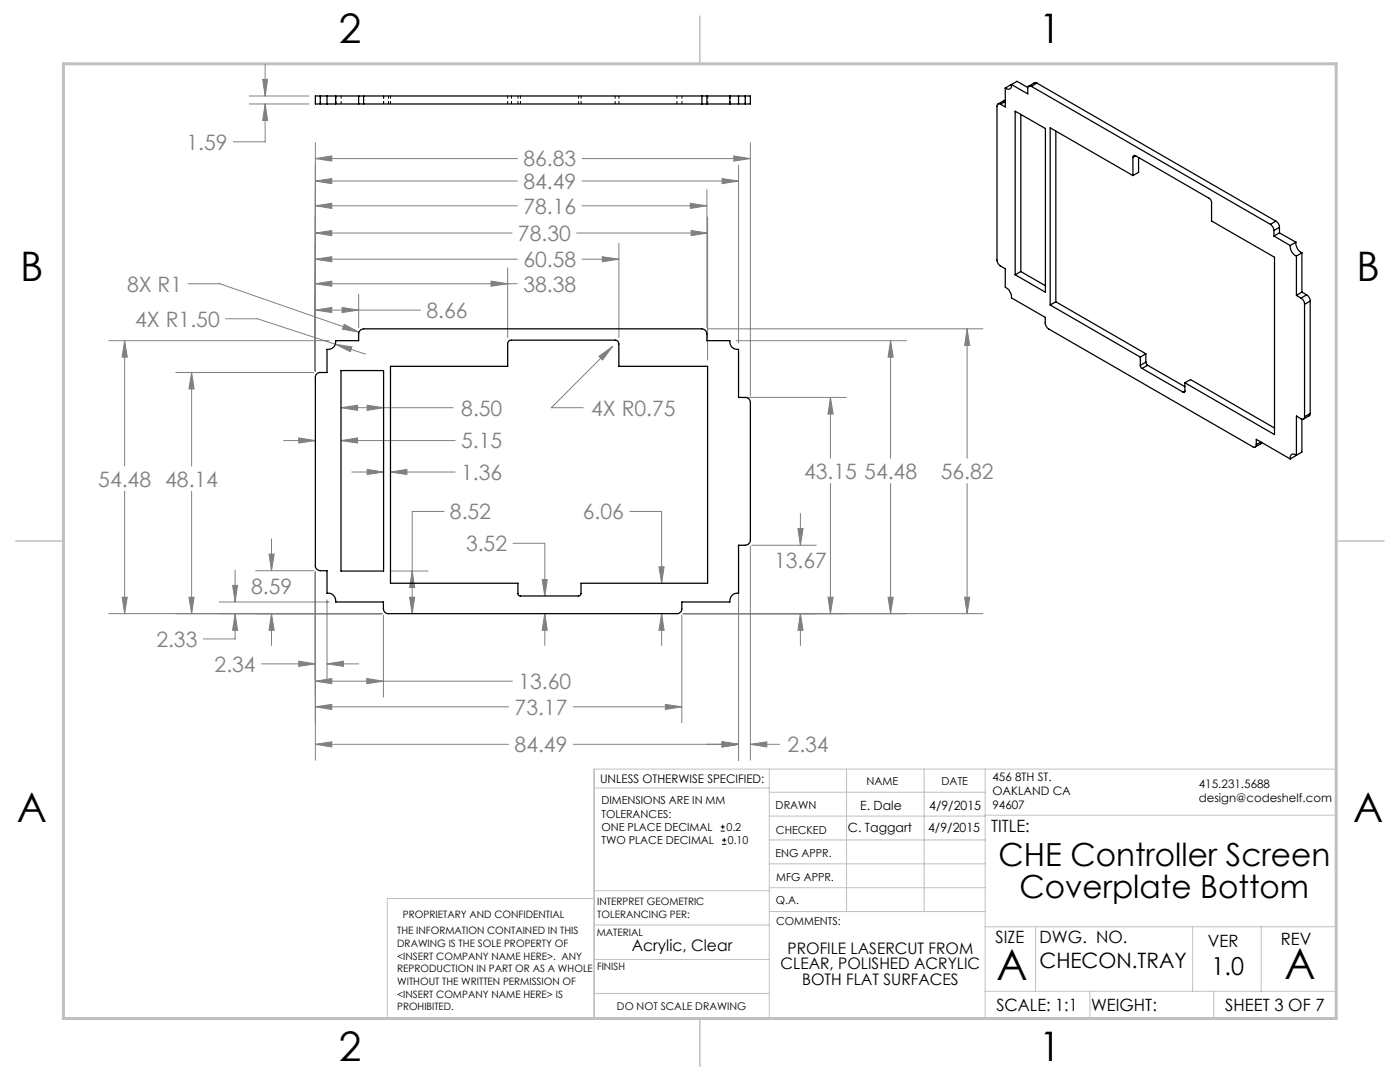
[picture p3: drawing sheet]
<svg xmlns="http://www.w3.org/2000/svg" width="279mm" height="216mm" viewBox="0 0 279 216" stroke-linecap="round" stroke-linejoin="round" font-family="sans-serif">
<path d="M143.8 165.8h.8M143.8 165h.8M144.1 168.5h.9M144.1 167.6h.9M144.3 164.6v.8M144.5 167.2v.9" fill="none" stroke="#000" stroke-width=".2"/>
<g fill="none" stroke="#808080" stroke-width=".2">
<path d="M49.7 19.2h12M52.4 15.8h1l-.5 3.4zM52.9 12.8v6.4M49.7 20.7h12M52.9 20.7l.5 3.3h-1zM52.9 20.7v7.6h-6.3M62.9 31.6l3.3-.5v1zM62.9 36.1l3.3-.5v1.1zM62.9 28.5v45.5M62.9 31.6h40.4M62.9 36.1h40.4M116.2 31.6h33.6"/>
<path d="M116.2 36.1h31.2M141.1 37.9v27.5M144.1 35.6l3.3 .5-3.3 .6zM146.4 31.1l3.4 .5-3.4 .5zM147.4 32.9v35.5M149.8 28.5v50.5M37.5 56.6h6.4l27.7 9.7M62.9 41.1l3.3-.5v1zM62.9 56.6l3.3-.5v1zM62.9 51.7l3.3-.5v1zM62.9 46.5l3.3-.5v1zM62.9 41.1h40.4"/>
<path d="M62.9 56.6h40.4M62.9 51.7h40.4M62.9 46.5h39.3M71.6 58.7v6.7M98 56.1l3.3 .5-3.3 .5zM101.3 53.4v13.9M115.1 46.5h26.1M116.2 41.1h24.9M116.2 51.7h7.3M120.2 51.2l3.3 .5-3.3 .5zM123.5 48.5v18.8M137.8 40.6l3.3 .5-3.3 .5z"/>
<path d="M137.9 46l3.3 .5-3.3 .5zM141.2 43.3v28.5M21.7 68h44M24.9 68l.5 3.3h-1zM24.9 68v25M35.1 74.3h27.6M38.2 74.3l.5 3.3h-1zM38.2 74.3v18.7M45 63.6h6.4l21.6 7.1M62.9 61.9l3.3-.6v1.1zM62.9 61.9h21M66.9 68.7l3.3 .5-.3 1z"/>
<path d="M68.3 61.3l3.3 .6-3.3 .5zM68.7 64.7l2.9 1.6-3.3-.6zM119.5 71.1l2.7-2-1.9 2.7zM122.2 69.1l-12.2 12.3h6.4M141.4 65.6h54.8M146.9 68h34M148.7 79.3h20.2M165.7 79.3l.6 3.3h-1.1zM165.7 79.3v12.1M177.7 68l.6 3.3h-1.1zM177.7 68v23.4M193 65.6l.5 3.3h-1z"/>
<path d="M193 65.6v25.8M24.9 98v24.4M38.2 98v24.4M56.6 87.9h6.3M59.6 87.4l3.3 .5-3.3 .5zM68.1 81.4l3.3-.5v1zM68.1 87.9l3.3-.5v1zM68.1 81.4h22.4M68.1 87.9h22.7M70.2 94.2h6.4M73.3 80.9l3.3 .5-3.3 .5zM73.3 93.7l3.3 .5-3.3 .5z"/>
<path d="M77.9 94.2l3.3-.5v1zM77.9 94.2h12.9M165.7 96.5v25.9M177.7 96.5v25.9M193 96.5v25.9M24.4 119.2h1l-.5 3.2zM37.7 119.2h1l-.5 3.2zM46.4 116.8h1l-.5 3.3zM46.9 113.8v6.3M51 113.9h11.7M53.7 110.6h1l-.5 3.3zM54.2 107.5v6.4"/>
<path d="M62.9 114.1v37.6M65.3 119.7v15.9M77.8 113.9h7.6M81.7 119.2h1.1l-.5 3.2zM82.3 113.9l.5 3.3h-1.1zM88.6 102.1h-6.3v20.3M102.4 108.4h6.3v10.5M108.2 115.6h1l-.5 3.3zM125.7 102.1h6.3v14.3M131.5 113.1h1l-.5 3.3zM147.4 110.1v41.6M149.8 109v42.7"/>
<path d="M150 108.8h12.9M159.2 105.5h1.1l-.6 3.3zM159.7 102.4v6.4M165.2 119.2h1.1l-.6 3.2zM177.2 119.2h1.1l-.6 3.2zM192.5 119.2h1l-.5 3.2zM21.7 122.4h54.5M43.7 120.1h22M46.9 122.4l.5 3.4h-1zM46.9 122.4v5.1h-6.3M52.2 132.5h10.7M54.2 122.4l.5 3.4h-1z"/>
<path d="M54.2 122.4v6.4M59.6 131.9l3.3 .6-3.3 .5zM62.9 135.9l3.3-.5v1zM62.9 135.9h39.4M65.3 132.5l3.2-.6v1.1zM65.3 132.5h6.3M73.2 135.4l3.3 .5-3.3 .5zM76.5 122.7v16.4M108.7 122.4l.5 3.4h-1zM108.7 122.4v6.4M132 122.4l.5 3.4h-1zM132 122.4v6.4"/>
<path d="M136.1 122.7v21.5M136.3 122.4h59.9M159.7 122.4l.6 3.4h-1.1zM159.7 122.4v6.4M62.9 141l3.3-.5v1.1zM62.9 148.5l3.3-.5v1zM62.9 148.5h38.6M62.9 141h38.6M114.4 148.5h33M114.4 141h21.7M132.8 140.5l3.3 .5-3.3 .6zM144.1 148l3.3 .5-3.3 .5z"/>
<path d="M149.8 148.5l3.2-.5v1zM149.8 148.5h5.8"/>
</g>
<g fill="none" stroke="#c0c0c0" stroke-width=".2">
<path d="M118.6 157.2h34.9M153.5 153.5v49.7M153.5 158.1h43.1M168.9 153.5v28.4M184.4 153.5v28.4M196.6 153.5v49.7M266.7 153.5h-148.1v49.7M266.7 153.3v49.9h-240M118.6 177.7h35M118.6 179.3h-41.3v23.9M153.5 167.6h43.1M153.5 162.8h43.1"/>
<path d="M153.5 172.4h43.1M153.5 177.1h43.1M196.6 162.7h70.1M118.6 198.2h34.9M118.6 191.5h34.9M118.6 184.6h35M153.6 181.9h43M196.6 197.8h70.1M196.6 184.9h70.1M206.7 184.9v12.9M217.5 197.8v5.4M238 184.9v12.9"/>
<path d="M242.2 197.8v5.4M251.7 184.9v12.9"/>
</g>
<path d="M139.7 3.2v9.5M3.1 107.9h9.6M266.7 107.9h9.5M139.7 203.2v9.6" fill="none" stroke="#c0c0c0" stroke-width=".3"/>
<path d="M12.7 12.7h254v190.5h-254z" fill="none" stroke="#c0c0c0" stroke-width=".6"/>
<path d="M68.1 81.4l3.3-.5v1zM73.3 80.9l3.3 .5-3.3 .5zM119.5 71.1l.8 .7 1.9-2.7zM144.1 148l3.3 .5-3.3 .5zM149.8 148.5l3.2-.5v1zM62.9 31.6l3.3-.5v1zM146.4 31.1l3.4 .5-3.4 .5zM193 65.6l.5 3.3h-1zM192.5 119.2h1l-.5 3.2zM46.9 122.4l.5 3.4h-1zM46.4 116.8h1l-.5 3.3zM54.2 122.4l.5 3.4h-1zM53.7 110.6h1l-.5 3.3zM37.7 119.2h1l-.5 3.2zM38.2 74.3l.5 3.3h-1zM24.4 119.2h1l-.5 3.2zM24.9 68l.5 3.3h-1zM59.6 131.9l3.3 .6-3.3 .5zM65.3 132.5l3.2-.6v1.1zM62.9 135.9l3.3-.5v1zM73.2 135.4l3.3 .5-3.3 .5zM62.9 141l3.3-.5v1.1zM132.8 140.5l3.3 .5-3.3 .6zM62.9 148.5l3.3-.5v1zM144.1 148l3.3 .5-3.3 .5zM62.9 61.9l3.3-.6v1.1zM68.3 61.3l3.3 .6-3.3 .5zM62.9 41.1l3.3-.5v1zM137.8 40.6l3.3 .5-3.3 .5zM62.9 36.1l3.3-.5v1.1zM144.1 35.6l3.3 .5-3.3 .6zM159.7 122.4l.6 3.4h-1.1zM159.2 105.5h1.1l-.6 3.3zM165.2 119.2h1.1l-.6 3.2zM165.7 79.3l.6 3.3h-1.1zM66.9 68.7l3 1.5 .3-1zM68.7 64.7l-.4 1 3.3 .6zM59.6 87.4l3.3 .5-3.3 .5zM68.1 87.9l3.3-.5v1zM73.3 93.7l3.3 .5-3.3 .5zM77.9 94.2l3.3-.5v1zM62.9 56.6l3.3-.5v1zM98 56.1l3.3 .5-3.3 .5zM62.9 51.7l3.3-.5v1zM120.2 51.2l3.3 .5-3.3 .5zM137.9 46l3.3 .5-3.3 .5zM62.9 46.5l3.3-.5v1zM81.7 119.2h1.1l-.5 3.2zM82.3 113.9l.5 3.3h-1.1zM108.7 122.4l.5 3.4h-1zM108.2 115.6h1l-.5 3.3zM132 122.4l.5 3.4h-1zM131.5 113.1h1l-.5 3.3zM177.2 119.2h1.1l-.6 3.2zM177.7 68l.6 3.3h-1.1zM52.4 15.8h1l-.5 3.4zM52.9 20.7l.5 3.3h-1z" fill="#808080"/>
<g fill="none" stroke="#000" stroke-width=".25">
<path d="M63.9 19.2h-1v1.5h1M63.9 19.2h1.4M63.9 19.2v1.5M65.3 19.2h1.7M65.3 19.2v1.5M67 19.2h4.6M67 19.2v1.5M71.6 19.2h1M71.6 19.2v1.5M72.6 19.2v1.5M72.6 19.2h67.5M140.1 19.2h1"/>
<path d="M140.1 19.2v1.5M141.1 19.2v1.5M141.1 19.2h4.6M145.7 19.2h1.7M145.7 19.2v1.5M147.4 19.2v1.5M147.4 19.2h1.3M148.7 19.2h1.1v1.5h-1.1M148.7 19.2v1.5M200.6 17.6v3.7l-.9-.5M201.9 16.9a.72 .72 0 0 1-.4 .8 .72 .72 0 0 1-.9-.1M201.9 16.9l3.2 1.8v-1.1a.44 .44 0 0 1 .2-.4 .44 .44 0 0 1 .5 0"/>
<path d="M201.9 16.9l1.1-.7 2.1 1.3M201.9 17l-.1-.1-1.2 .7M205.8 17.2l47.7 27.6M206.9 16.6l-.5-.1-1.1 .7M206.9 16.6l-1.1 .6M206.9 16.6l47.7 27.5M63.9 20.7h1.4M65.3 20.7h1.7M67 20.7h4.6M71.6 20.7h1M72.6 20.7h67.5M140.1 20.7h1"/>
<path d="M141.1 20.7h4.6M145.7 20.7h1.7M147.4 20.7h1.3M199.7 20.8a.44 .44 0 0 0-.5-.1 .44 .44 0 0 0-.2 .5v30.7a1.6 1.6 0 0 0 .7 1.2l.9 .5v3.7a2.33 2.33 0 0 1 1.3 2.1l6.7 3.9v1.1a1.6 1.6 0 0 0 .7 1.3l40.7 23.4a.44 .44 0 0 0 .5 .1 .44 .44 0 0 0 .2-.5M200.6 20.1l-.2-.1-1.2 .7M200.6 20.2l-.9 .6M202.6 22.2l6 3.4v32.7l-6-3.5zM203.7 22.8v31.4M210.7 26.1v34.1M226.1 31.4v3.6M226.1 35l-16.5-9.5v35.4M226.6 31.1l14.9 8.6 .3 .6v3.8l12.6 7.2v35.4l-17.9-10.3"/>
<path d="M226.6 31.1a.33 .33 0 0 0-.3 0 .33 .33 0 0 0-.2 .3M226.6 31.1l-.5 .3M227.2 31.4v3l-1.1 .6M203.7 54.2l-1.1 .6M203.7 54.2l4.9 2.8M253.5 44.8a1.6 1.6 0 0 1 .7 1.2M254.2 46v1.1M254.2 47.1l3.3 1.9M254.6 44.1a1.38 1.38 0 0 1 .7 1.3M254.6 44.1l-1.1 .7M255.3 46.5l-1.1 .6M255.3 46.5l3.3 1.8"/>
<path d="M255.3 45.4l-1.1 .6M255.3 45.4v1.1M257.5 49a2.08 2.08 0 0 0 1.2 2.1M258.6 48.3a2.22 2.22 0 0 0 1.2 2.1M258.6 48.3l-1.1 .7M258.7 51.1v7.8M258.7 58.9l.9 .6M259.6 59.5a1.38 1.38 0 0 1 .7 1.2M259.8 50.4l-1.1 .7M259.8 58.3l-1.1 .6M259.8 50.4v7.9M259.8 58.3l1 .5"/>
<path d="M260.8 58.8a1.6 1.6 0 0 1 .7 1.3M260.8 58.8l-1.2 .7M67 68h4.6v-1.4a1.02 1.02 0 0 1 1-1h67.5a1.02 1.02 0 0 1 1 1v1.4h4.6a1.51 1.51 0 0 0 1.7 1.7v9.6h1.3a1.02 1.02 0 0 1 1.1 1v27.5a1.09 1.09 0 0 1-1.1 1h-1.3v9.6a1.51 1.51 0 0 0-1.7 1.7h-9.6v1.4a.96 .96 0 0 1-1 .9h-57.6a.96 .96 0 0 1-1-.9v-1.4h-9.5a1.51 1.51 0 0 0-1.7-1.7v-4.5h-1.4a1.02 1.02 0 0 1-1-1v-37.6a.96 .96 0 0 1 1-1h1.4v-4.6a1.51 1.51 0 0 0 1.7-1.7zM68.1 73.9h8.5v40h-8.5zM77.9 73.1h23.4v-4.5a.72 .72 0 0 1 .8-.7h20.7a.72 .72 0 0 1 .7 .7v4.5h17.7v43.3h-25.2v2.1l-.5 .4h-11.7l-.4-.4v-2.1h-25.5zM209.6 60.9l18 10.4M210.7 60.2l18 10.4M210.7 60.2l-1.1 .7M227.6 72.9v.4l.3 .2M227.6 71.3v1.6M227.9 73.5l8.2 4.7M228.7 72.2l.3 .7"/>
<path d="M228.7 70.6l-1.1 .7M228.7 72.2l-1.1 .7M228.7 70.6v1.6M229 72.9l-1.1 .6M229 72.9l7.5 4.3M236.5 78.1l-.2 .2-.2-.1M236.5 76.4v1.7M236.5 76.4l1.1-.7 16.8 9.7M236.5 78.1l-.4 .1M260.3 60.7v22.4M261.5 60.1l-1.2 .6M261.5 60.1v22.4"/>
<path d="M250.7 88.7v-1l6.8 3.9M251.6 88.2l-.9 .5M251.8 88.3l-.2 .2-1.1 .7M258.6 90.8v.1l-1.1 .7M258.7 90.8a.72 .72 0 0 0-.9-.1 .72 .72 0 0 0-.3 .9M259.8 83.6v6.6l-1.1 .6M260.3 83.1a.43 .43 0 0 1-.1 .5 .43 .43 0 0 1-.6 0l-.9-.6v7.8M261.5 82.5l-.1 .4-1.2 .7M261.5 82.5l-1.2 .6"/>
</g>
<g fill="none" stroke="#000" stroke-width=".2" stroke-dasharray="1.3 .6" stroke-dashoffset=".8">
<path d="M63.9 19.1v1.6M68.1 19.1v1.6M76.5 19.1v1.6M76.6 19.1v1.6M77.5 19.1v1.6M77.9 19.1v1.6M101.3 19.1v1.6M102.1 19.1v1.6M103.4 19.1v1.6M103.9 19.1v1.6M115.5 19.1v1.6M116 19.1v1.6"/>
<path d="M122.8 19.1v1.6M123.5 19.1v1.6M135.1 19.1v1.6M136.1 19.1v1.6M141.2 19.1v1.6M145.7 19.1v1.6M148.8 19.1v1.6M67 20.7v-1.6"/>
</g>
<g font-size="8.5">
<text x="198.9" y="195.5">A</text>
<text x="256.3" y="195.4">A</text>
</g>
<g font-size="8.1">
<text x="67.6" y="8.5">2</text>
<text x="207.3" y="8.5">1</text>
<text x="4" y="56.2">B</text>
<text x="270.7" y="56.2">B</text>
<text x="3.3" y="164.1">A</text>
<text x="270" y="164.1">A</text>
<text x="67.6" y="211.7">2</text>
<text x="207.3" y="211.7">1</text>
</g>
<g font-size="6.3">
<text x="199.3" y="172.9">CHE Controller Screen</text>
<text x="203.5" y="179.2">Coverplate Bottom</text>
</g>
<text font-size="4.9" x="241.8" y="194.5">1.0</text>
<g font-size="4.2" fill="#808080">
<text x="37.2" y="29.9">1.59</text>
<text x="104.4" y="33.2">86.83</text>
<text x="104.4" y="37.7">84.49</text>
<text x="104.4" y="42.6">78.16</text>
<text x="103.4" y="48.1">78.30</text>
<text x="104.4" y="53.3">60.58</text>
<text x="25.4" y="58.2">8X R1</text>
<text x="104.4" y="58.2">38.38</text>
<text x="27" y="65.2">4X R1.50</text>
<text x="85.1" y="63.4">8.66</text>
<text x="92.1" y="82.9">8.50</text>
<text x="118" y="82.9">4X R0.75</text>
<text x="92" y="89.5">5.15</text>
<text x="92" y="95.8">1.36</text>
<text x="160.5" y="95.6">43.15 54.48</text>
<text x="187.8" y="95.6">56.82</text>
<text x="19.6" y="97.1">54.48 48.14</text>
<text x="89.8" y="103.7">8.52</text>
<text x="116.3" y="103.7">6.06</text>
<text x="93" y="110">3.52</text>
<text x="154.5" y="113.3">13.67</text>
<text x="50.1" y="118.5">8.59</text>
<text x="31.2" y="129.1">2.33</text>
<text x="42.8" y="134">2.34</text>
<text x="103.5" y="137.5">13.60</text>
<text x="102.7" y="142.6">73.17</text>
<text x="102.7" y="150.1">84.49</text>
<text x="157.2" y="150.1">2.34</text>
</g>
<text font-size="4.2" x="207.5" y="193.1">CHECON.TRAY</text>
<g font-size="3.4">
<text x="197.8" y="166">TITLE:</text>
<text x="198.7" y="188.1">SIZE</text>
<text x="207.5" y="188.1">DWG. NO.</text>
<text x="241.1" y="188.9">VER</text>
<text x="255.6" y="188.7">REV</text>
<text x="198.8" y="201.7">SCALE: 1:1</text>
<text x="217.7" y="201.8">WEIGHT:</text>
<text x="244.5" y="201.7">SHEET 3 OF 7</text>
</g>
<g font-size="3.2">
<text x="126.1" y="189.8">Acrylic, Clear</text>
<text x="157.2" y="190.3">PROFILE LASERCUT FROM</text>
<text x="155.8" y="193.4">CLEAR, POLISHED ACRYLIC</text>
<text x="160.1" y="196.6">BOTH FLAT SURFACES</text>
</g>
<g font-size="2.5">
<text x="171.7" y="161.6">E. Dale</text>
<text x="185.4" y="161.6">4/9/2015</text>
<text x="169.2" y="166.1">C. Taggart</text>
<text x="185.2" y="166.1">4/9/2015</text>
</g>
<text font-size="2.4" x="119.8" y="156.2">UNLESS OTHERWISE SPECIFIED:</text>
<g font-size="2.3">
<text x="198.1" y="155.9">456 8TH ST.</text>
<text x="198.1" y="158.6">OAKLAND CA</text>
<text x="198.1" y="161.4">94607</text>
<text x="239.3" y="157.3">415.231.5688</text>
<text x="239.3" y="160">design@codeshelf.com</text>
</g>
<g font-size="2.2">
<text x="120" y="160.5">DIMENSIONS ARE IN MM</text>
<text x="154.8" y="161.4">DRAWN</text>
<text x="172.9" y="156.7">NAME</text>
<text x="187.9" y="156.7">DATE</text>
<text x="120" y="163.2">TOLERANCES:</text>
<text x="120" y="165.8">ONE PLACE DECIMAL</text>
<text x="145" y="165.8">0.2</text>
<text x="154.9" y="166.3">CHECKED</text>
<text x="120" y="168.5">TWO PLACE DECIMAL</text>
<text x="145.3" y="168.5">0.10</text>
<text x="154.8" y="171">ENG APPR.</text>
<text x="154.9" y="175.7">MFG APPR.</text>
<text x="154.9" y="180.4">Q.A.</text>
<text x="154.9" y="184.6">COMMENTS:</text>
</g>
<text font-size="2.1" x="123.1" y="201.6">DO NOT SCALE DRAWING</text>
<g font-size="2">
<text x="80.4" y="183.1">PROPRIETARY AND CONFIDENTIAL</text>
<text x="119.2" y="180.6">INTERPRET GEOMETRIC</text>
<text x="119.2" y="183.1">TOLERANCING PER:</text>
<text x="79.3" y="186.4">THE INFORMATION CONTAINED IN THIS</text>
<text x="79.3" y="188.9">DRAWING IS THE SOLE PROPERTY OF</text>
<text x="79.3" y="191.5">&lt;INSERT COMPANY NAME HERE&gt;. ANY</text>
<text x="119.1" y="186.7">MATERIAL</text>
<text x="79.3" y="194">REPRODUCTION IN PART OR AS A WHOLE</text>
<text x="79.3" y="196.5">WITHOUT THE WRITTEN PERMISSION OF</text>
<text x="119.1" y="193.5">FINISH</text>
<text x="79.3" y="199">&lt;INSERT COMPANY NAME HERE&gt; IS</text>
<text x="79.3" y="201.6">PROHIBITED.</text>
</g>
</svg>
